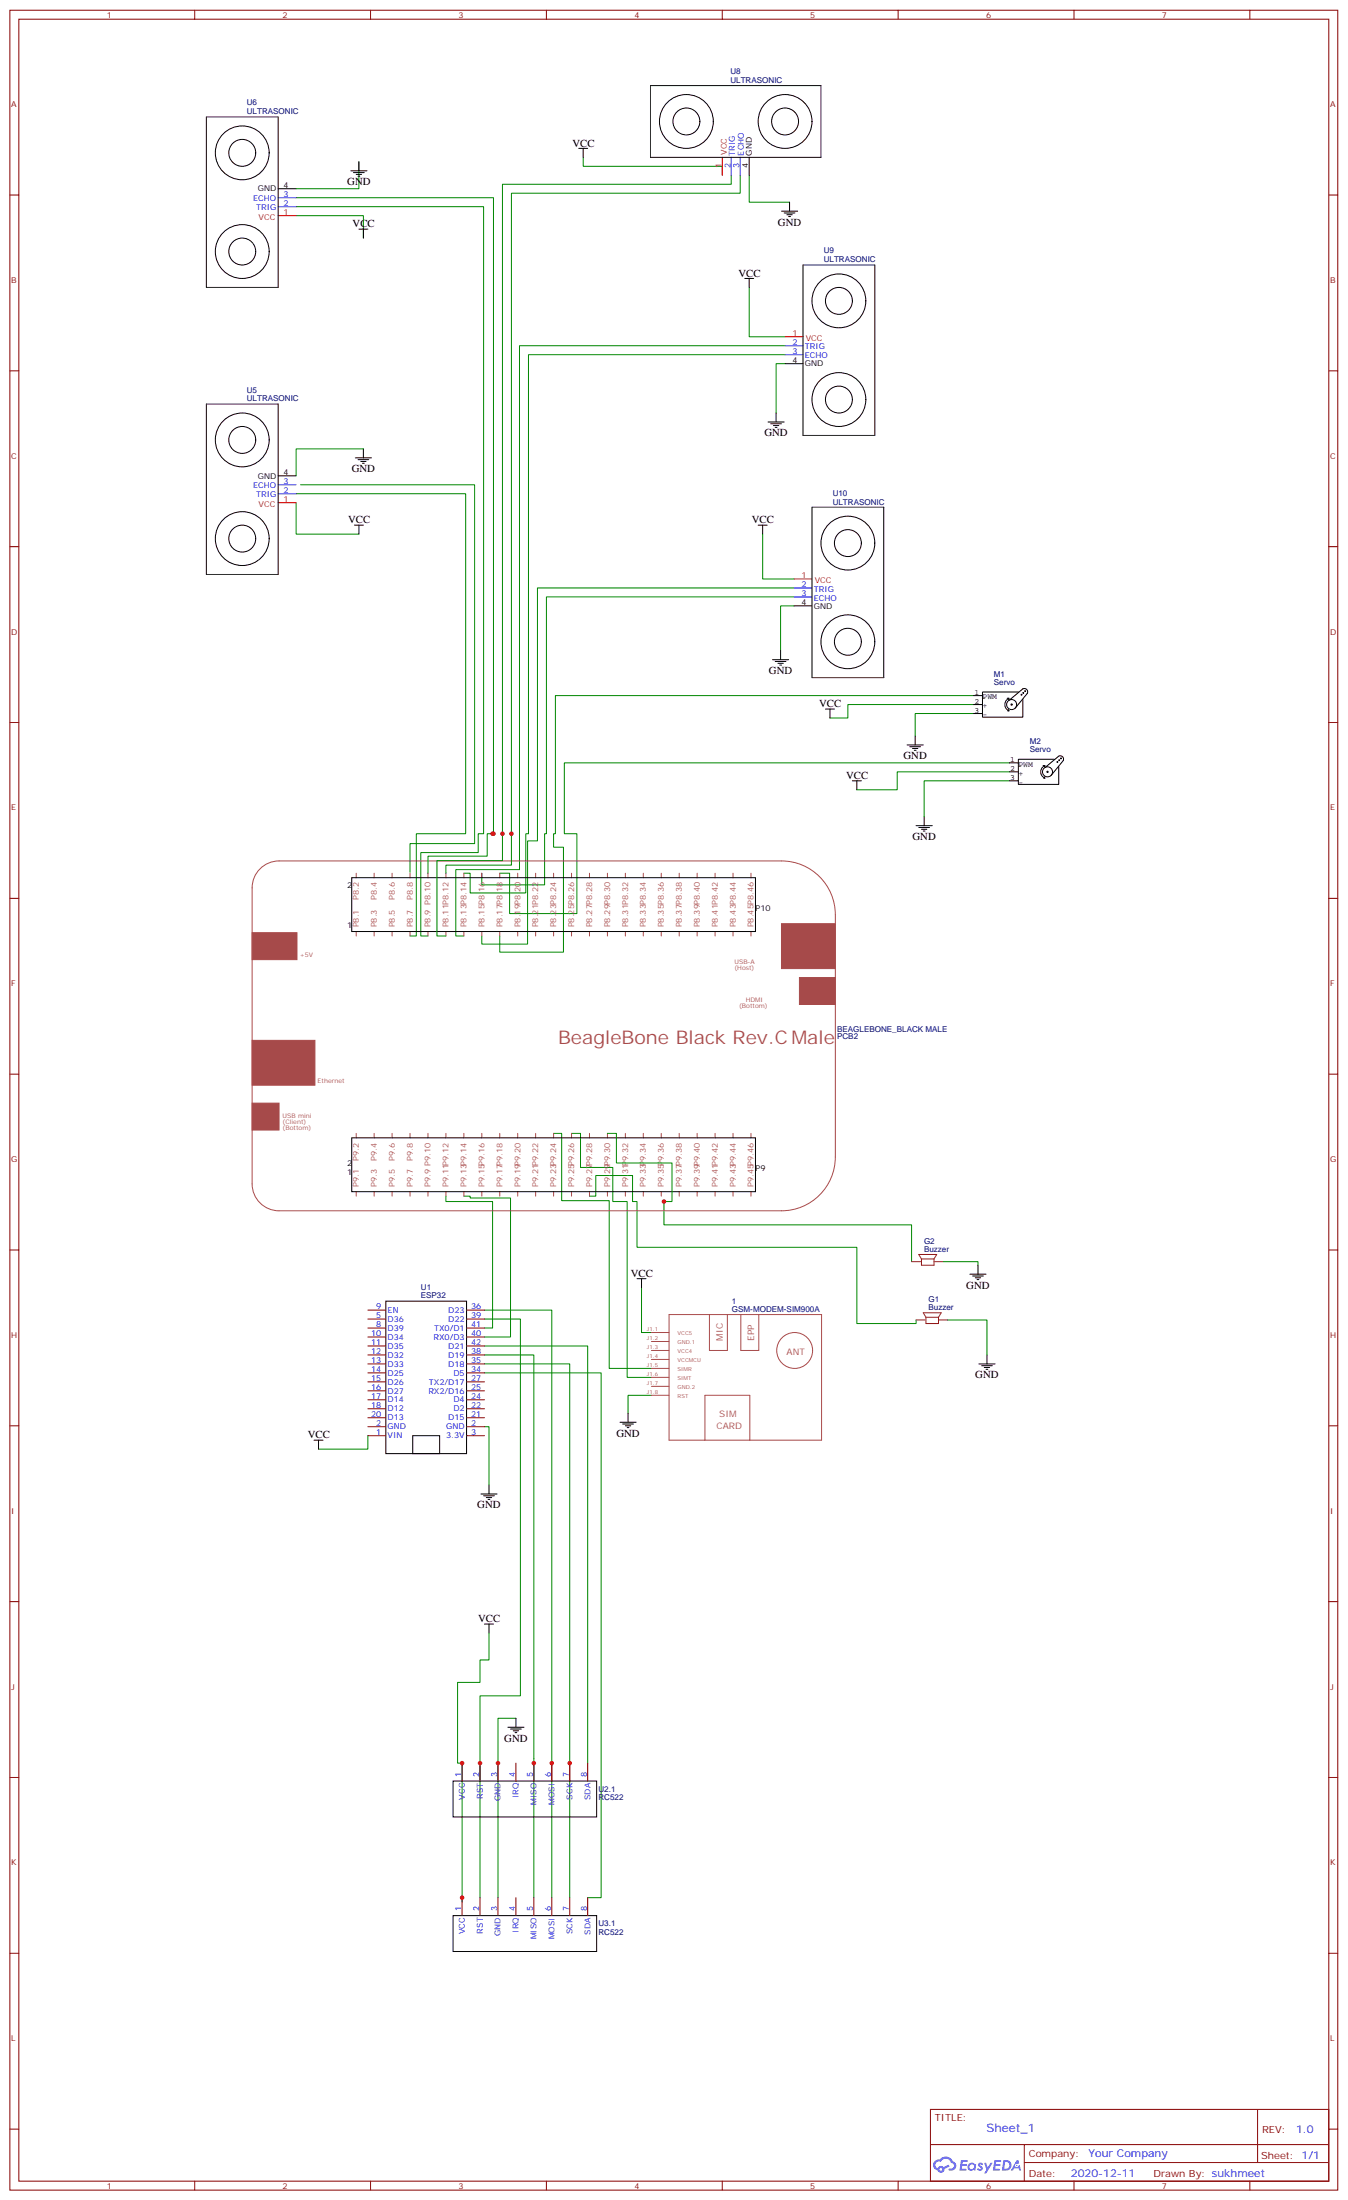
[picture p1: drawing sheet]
<svg xmlns="http://www.w3.org/2000/svg" width="530mm" height="865mm" viewBox="0 0 530 865" stroke-linecap="round" stroke-linejoin="round" font-family="sans-serif">
<g fill="none" stroke="#008700" stroke-width=".39">
<path d="M116.4 77.8h77.6v250.1h-.3M141.1 63.6v10.6h-24.7M229.3 61.9v3.5h54.7v3.5M287.5 68.9v3.6h-89.9v255.4h-.4M291 68.9v7.1h-89.9v251.9h-.4M294.6 68.9v10.6h15.8M116.4 84.8h26.5v8.8M116.4 81.3h73.7v246.6h-2.1v7.4h-22.5v32.8h2.8M294.6 113v19.4h14.1M308.7 139.5h-100.9v188.4h-1.1v23.3h-21.8v-7.8h-2.5M308.7 136h-104.4v206h-25.1v26.1h3.2M308.7 143h-3.5v19.4"/>
<path d="M142.9 176.5h-26.5v10.6M116.4 197.7v12.3h24.7M116.4 194.2h66.7v133.7h-19.4v40.2h-2.5M118.2 190.6h68.4v141.2h-25.4v11.2M299.9 210v17.7h12.3M312.2 238.3h-5.3v17.6M312.2 234.7h-97.4v93.2h-.7v20.1h-24.7v-4.6M312.2 231.2h-100.9v99.5h-3.9v40.6h-18v-3.2M382.8 277.1h-49.4v5.3h-7.1M382.8 273.5h-164.4v54.4h-.7v5.3h3.8v41.2h-25v-6.3M382.8 280.6h-23v8.8M396.9 307.1h-33.5v14.1"/>
<path d="M396.9 303.5h-44.1v7.1h-15.9M396.9 300h-175v27.9h4.9v31.4h-26.4v-15.9h-3.9M194 327.9h-2.4v8.8h-23.3v6.7M197.6 327.9v10.6h-25.8v29.6h3.5M201.1 327.9v12.3h-25.8v3.2M217.7 445.7h3.1v26.5h18.7v65.9h16.6M224.7 445.7h3.5v13.4h12.7v13.4h5.7v69.2h9.5M238.8 445.7h3.6v11.6h21.8v15.2h-3.1M175.3 470.4v2.1h18.4v49.8h-3.2M182.4 470.4h2.5v.7h15.8v54.7h-10.2M231.8 470.4h2.4v-8.1h14.5v10.2h1.8v18h86.4v30h23.3v-1.4M260.7 472.5h.4v9.2h97.3v14.4"/>
<path d="M370.8 496.1h13.7v1.5M190.5 515.2h26.5v231.1M190.5 518.7h14.1v148.2h-15.9v79.4M252.2 506.4v17.6h3.9M372.5 519.1h15.6v13.7M190.5 539.9h45.9v206.4h-5.3M190.5 529.3h40.6v164M190.5 532.8h19.4v213.5M190.5 536.4h33.5v209.9M256.1 548.7h-9.2v7.1M144.6 564.6v5.3h-19.4M190.5 561.1h1.8v22.9"/>
<path d="M192.3 642.2v10.6h-3.6v8.8h-8.8v31.7h1.8v54.7M202.8 675.7h-7v70.6"/>
</g>
<g fill="none" stroke="#000" stroke-width=".39">
<path d="M255.8 33.7h67M81.1 46v67M109.4 46v67M227.5 58.3h3.6M229.3 58.3v3.6M109.4 74.2h7M137.9 67.2h6.4M139 67.9h4.2M140.1 68.6h2.1M140.8 69.3h.7M141.1 63.6v3.6M255.8 61.9h67"/>
<path d="M294.6 61.9v7M310.4 79.5v3.5M141.1 90.1h3.5M142.9 90.1v3.5M307.3 83h6.3M308.3 83.7h4.3M309.4 84.5h2.1M310.1 85.2h.7M292.8 109.5h3.5M294.6 109.5v3.5M315.7 104.2v67M344 104.2v67"/>
<path d="M81.1 158.9v67M109.4 158.9v67M308.7 143h7M142.9 176.5v3.6M302 165.9h6.3M303 166.7h4.3M304.1 167.4h2.1M304.8 168.1h.7M305.2 162.4v3.5M109.4 187.1h7M139.7 180.1h6.3M140.8 180.8h4.2"/>
<path d="M141.8 181.5h2.1M142.5 182.2h.7M319.3 199.5v67M347.5 199.5v67M139.3 206.5h3.6M141.1 206.5v3.5M298.1 206.5h3.5M299.9 206.5v3.5M312.2 238.3h7.1M303.7 259.4h6.4M306.9 255.9v3.5M304.8 260.1h4.2"/>
<path d="M305.9 260.8h2.1M306.6 261.5h.7M324.6 278.8h3.5M326.3 278.8v3.6M382.8 273.5h3.5M382.8 277.1h3.5M396 274.6h.7M396.2 279.5h.5M396.5 279l.2 .5M396.7 274.6l-.2 .5M396.7 274.6a2.68 2.68 0 0 0-1.6 2.5 2.68 2.68 0 0 0 1.6 2.4M396.9 275.3l5.3-4.4a1.31 1.31 0 0 1 1.5 .2 1.31 1.31 0 0 1 .2 1.6l-4.7 5.8"/>
<path d="M398 277.1l-.2-.3-.3 .3 .4 .1M399.7 277.1a1.98 1.98 0 0 0-2.9-1.8 1.98 1.98 0 0 0-.1 3.4 1.98 1.98 0 0 0 3-1.5M400.4 272.1h-14.1v9.9h15.9v-7M401.8 273.2h-.3l.3 .1M402.5 272.5h-.3l.3 .1M403.2 271.8h-.3l.3 .1M356.7 292.9h6.3M357.7 293.7h4.2M358.8 294.4h2.1M359.5 295.1h.7M359.8 289.4v3.5M382.8 280.6h3.5"/>
<path d="M414.5 298.6h-14.1v9.9h15.9v-7.1M415.9 299.6h-.3l.3 .2M416.6 298.9h-.3l.3 .2M417.3 298.2h-.3l.3 .2M335.1 307.1h3.6M336.9 307.1v3.5M396.9 307.1h3.5M396.9 300h3.5M396.9 303.5h3.5M410.1 301.1h.7M410.3 306h.5M410.6 305.5l.2 .5"/>
<path d="M410.8 301.1l-.2 .5M410.8 301.1a2.68 2.68 0 0 0-1.6 2.4 2.68 2.68 0 0 0 1.6 2.5M411 301.8l5.3-4.4a1.31 1.31 0 0 1 1.5 .2 1.31 1.31 0 0 1 .2 1.5l-4.7 5.8M412.1 303.5l-.2-.2-.3 .2 .5 .2M413.8 303.5a1.98 1.98 0 0 0-2.9-1.7 1.98 1.98 0 0 0-.1 3.4 1.98 1.98 0 0 0 3-1.5M360.2 324.7h6.3M361.2 325.4h4.3M362.3 326.1h2.1M363 326.8h.7M363.4 321.2v3.5M138.3 345.2h158.7v21.1h-158.7zM138.3 447.5h158.7v21.1h-158.7z"/>
<path d="M384.5 497.6v3.5M151.7 511.7h31.7v59.9h-31.7zM250.5 502.8h3.5M252.2 502.8v3.6M381.4 501.1h6.3M382.4 501.8h4.2M383.5 502.5h2.1M384.2 503.2h.7M384.9 536.4h6.3M385.9 537.1h4.3M387 537.8h2.1M387.7 538.5h.7"/>
<path d="M388.1 532.8v3.6M243.8 559.3h6.3M244.8 560h4.3M246.9 555.8v3.5M123.5 566.3h3.5M125.2 566.3v3.6M162.3 564.6h10.6v7h-10.6zM245.9 560.7h2.1M246.6 561.4h.7M189.1 587.5h6.3M190.1 588.2h4.3M191.2 588.9h2.1"/>
<path d="M191.9 589.6h.7M192.3 584v3.5M190.5 638.7h3.5M192.3 638.7v3.5M199.7 679.2h6.3M200.7 679.9h4.3M202.8 675.7v3.5M201.8 680.6h2.1M202.5 681.4h.7M178.2 700.4h56.4v14.1h-56.4zM178.2 753.3h56.4v14.1h-56.4z"/>
<circle cx="269.9" cy="47.8" r="10.6"/>
<circle cx="269.9" cy="47.8" r="5.3"/>
<circle cx="308.7" cy="47.8" r="10.6"/>
<circle cx="308.7" cy="47.8" r="5.3"/>
<circle cx="95.2" cy="60.1" r="10.6"/>
<circle cx="95.2" cy="60.1" r="5.3"/>
<circle cx="95.2" cy="98.9" r="10.6"/>
<circle cx="95.2" cy="98.9" r="5.3"/>
<circle cx="329.8" cy="118.3" r="10.6"/>
<circle cx="329.8" cy="118.3" r="5.3"/>
<circle cx="329.8" cy="157.1" r="10.6"/>
<circle cx="329.8" cy="157.1" r="5.3"/>
<circle cx="95.2" cy="173" r="10.6"/>
<circle cx="95.2" cy="173" r="5.3"/>
<circle cx="95.2" cy="211.8" r="10.6"/>
<circle cx="95.2" cy="211.8" r="5.3"/>
<circle cx="333.4" cy="213.6" r="10.6"/>
<circle cx="333.4" cy="213.6" r="5.3"/>
<circle cx="333.4" cy="252.4" r="10.6"/>
<circle cx="333.4" cy="252.4" r="5.3"/>
</g>
<g fill="none" stroke="#870000" stroke-width=".39">
<path d="M3.9 4h522.1v857.3h-522.1zM7.4 7.5h515.1v850.2h-515.1zM76.6 4v3.5M145.7 4v3.5M214.8 4v3.5M284 4v3.5M353.1 4v3.5M422.3 4v3.5M491.4 4v3.5M3.9 76.7h3.5M522.5 76.7h3.5M3.9 145.8h3.5"/>
<path d="M522.5 145.8h3.5M3.9 215h3.5M522.5 215h3.5M3.9 284.1h3.5M522.5 284.1h3.5M3.9 353.3h3.5M522.5 353.3h3.5M3.9 422.4h3.5M522.5 422.4h3.5M3.9 491.6h3.5M522.5 491.6h3.5M144.6 518.7h7.1"/>
<path d="M144.6 515.2h7.1M183.4 518.7h7.1M183.4 515.2h7.1M144.6 539.9h7.1M144.6 536.4h7.1M144.6 532.8h7.1M144.6 529.3h7.1M144.6 525.8h7.1M144.6 522.3h7.1M183.4 539.9h7.1M183.4 536.4h7.1M183.4 532.8h7.1"/>
<path d="M183.4 529.3h7.1M183.4 525.8h7.1M183.4 522.3h7.1M144.6 557.5h7.1M144.6 554h7.1M144.6 550.5h7.1M144.6 546.9h7.1M144.6 543.4h7.1M183.4 557.5h7.1M183.4 554h7.1M183.4 550.5h7.1M183.4 546.9h7.1"/>
<path d="M183.4 543.4h7.1M3.9 560.7h3.5M144.6 564.6h7.1M144.6 561.1h7.1M183.4 564.6h7.1M183.4 561.1h7.1M522.5 560.7h3.5M3.9 629.8h3.5M522.5 629.8h3.5M3.9 699h3.5M181.7 693.3v7.1M188.7 693.3v7.1"/>
<path d="M195.8 693.3v7.1M202.8 693.3v7.1M209.9 693.3v7.1M217 693.3v7.1M224 693.3v7.1M231.1 693.3v7.1M522.5 699h3.5M181.7 746.3v7M188.7 746.3v7M195.8 746.3v7M202.8 746.3v7M209.9 746.3v7"/>
<path d="M217 746.3v7M224 746.3v7M231.1 746.3v7M3.9 768.1h3.5M522.5 768.1h3.5M3.9 837.3h3.5M365.8 829.5h156.7v28.2h-156.7zM494.5 829.5v20.9M522.5 837.3h3.5M76.6 857.7v3.6M145.7 857.7v3.6M214.8 857.7v3.6"/>
<path d="M284 857.7v3.6M353.1 857.7v3.6M365.9 843.4h156.4M402.7 850.4h119.6M402.7 843.4v14.1M422.3 857.7v3.6M491.4 857.7v3.6"/>
</g>
<path d="M284 61.9v7M109.4 84.8h7M308.7 132.4h7M109.4 197.7h7M312.2 227.7h7.1" fill="none" stroke="#f00" stroke-width=".39"/>
<path d="M109.4 77.8h7M287.5 61.9v7M291 61.9v7M109.4 81.3h7M308.7 136h7M308.7 139.5h7M109.4 194.2h7M109.4 190.6h7M312.2 231.2h7.1M312.2 234.7h7.1" fill="none" stroke="#00f" stroke-width=".39"/>
<path d="M255.8 33.7v28.2M322.8 33.7v28.2M81.1 46h28.3M81.1 113h28.3M315.7 104.2h28.3M81.1 158.9h28.3M315.7 171.2h28.3M319.3 199.5h28.2M81.1 225.9h28.3M319.3 266.5h28.2" fill="none" stroke="#333" stroke-width=".39"/>
<g fill="none" stroke="#a64a4a" stroke-width=".39">
<path d="M102.7 341.2a10.6 10.6 0 0 1 7-2.6h197.6a21.2 21.2 0 0 1 21.1 21.1v95.3a21.2 21.2 0 0 1-21.1 21.1h-197.6a10.6 10.6 0 0 1-10.6-10.5v-116.5a10.6 10.6 0 0 1 3.6-7.9zM140.1 343.4v1.8M147.1 343.4v1.8M154.2 343.4v1.8M161.2 343.4v1.8M168.3 343.4v1.8M175.3 343.4v1.8M182.4 343.4v1.8M189.4 343.4v1.8M196.5 343.4v1.8M203.6 343.4v1.8M210.6 343.4v1.8"/>
<path d="M217.7 343.4v1.8M224.7 343.4v1.8M231.8 343.4v1.8M238.8 343.4v1.8M245.9 343.4v1.8M252.9 343.4v1.8M260 343.4v1.8M267.1 343.4v1.8M274.1 343.4v1.8M281.2 343.4v1.8M288.2 343.4v1.8M295.3 343.4v1.8"/>
<path d="M140.1 366.3v1.8M147.1 366.3v1.8M154.2 366.3v1.8M161.2 366.3v1.8M168.3 366.3v1.8M175.3 366.3v1.8M182.4 366.3v1.8M189.4 366.3v1.8M196.5 366.3v1.8M203.6 366.3v1.8M210.6 366.3v1.8M217.7 366.3v1.8"/>
<path d="M224.7 366.3v1.8M231.8 366.3v1.8M238.8 366.3v1.8M245.9 366.3v1.8M252.9 366.3v1.8M260 366.3v1.8M267.1 366.3v1.8M274.1 366.3v1.8M281.2 366.3v1.8M288.2 366.3v1.8M295.3 366.3v1.8M140.1 445.7v1.8"/>
<path d="M147.1 445.7v1.8M154.2 445.7v1.8M161.2 445.7v1.8M168.3 445.7v1.8M175.3 445.7v1.8M182.4 445.7v1.8M189.4 445.7v1.8M196.5 445.7v1.8M203.6 445.7v1.8M210.6 445.7v1.8M217.7 445.7v1.8M224.7 445.7v1.8"/>
<path d="M231.8 445.7v1.8M238.8 445.7v1.8M245.9 445.7v1.8M252.9 445.7v1.8M260 445.7v1.8M267.1 445.7v1.8M274.1 445.7v1.8M281.2 445.7v1.8M288.2 445.7v1.8M295.3 445.7v1.8M140.1 468.6v1.8M147.1 468.6v1.8"/>
<path d="M154.2 468.6v1.8M161.2 468.6v1.8M168.3 468.6v1.8M175.3 468.6v1.8M182.4 468.6v1.8M189.4 468.6v1.8M196.5 468.6v1.8M203.6 468.6v1.8M210.6 468.6v1.8M217.7 468.6v1.8M224.7 468.6v1.8M231.8 468.6v1.8"/>
<path d="M238.8 468.6v1.8M245.9 468.6v1.8M252.9 468.6v1.8M260 468.6v1.8M267.1 468.6v1.8M274.1 468.6v1.8M281.2 468.6v1.8M288.2 468.6v1.8M295.3 468.6v1.8M263.1 517h59.9v49.3h-59.9zM278.9 517v14.1h7.1v-14.1M291.3 517v14.1h7v-14.1"/>
<path d="M256.1 524h7M256.1 527.5h7M256.1 531.1h7M256.1 534.6h7M256.1 538.1h7M256.1 541.7h7M256.1 545.2h7M256.1 548.7h7M277.2 566.3v-17.6h17.6v17.6"/>
<circle cx="312.4" cy="531.1" r="7.1"/>
</g>
<path d="M358.4 496.1h3.5M362.3 495.1h4.9M362.3 495.1l-1.1-1.8h7.1l-1.1 1.8M362.3 495.1v2.5h4.9v-2.5M367.2 496.1h3.6M360.2 519.1h3.5M364.1 518h4.9M364.1 518l-1.1-1.7h7.1l-1.1 1.7M364.1 518v2.5h4.9v-2.5M369 519.1h3.5" fill="none" stroke="#8c2424" stroke-width=".39"/>
<g fill="#a64a4a" stroke="#a64a4a" stroke-width=".39">
<path d="M99.1 409.1h24.7v17.7h-24.7z"/>
<path d="M307.3 363.3h21.1v17.6h-21.1z"/>
<path d="M314.3 384.4h14.1v10.6h-14.1z"/>
<path d="M99.1 433.8h10.6v10.6h-10.6z"/>
<path d="M99.1 366.8h17.7v10.6h-17.7z"/>
</g>
<g fill="#5487ff">
<path d="M384.8 850.7a1.22 1.22 0 0 1 1.7 .3l-.3 .5a.47 .47 0 0 0-.4-.4 .47 .47 0 0 0-.5 .2l.2 .3a1.14 1.14 0 0 1 .7 1.7 1.14 1.14 0 0 1-1.9 0l-.2-.2 .5-.5 .5 .3 .5-.1-.4-.5a.95 .95 0 0 1-.4-1.6z"/>
<path d="M377.8 849.5l2.7 .1-.1 .5-1.9 .1-.1 .8h1.6l.3 .4-.4 .4h-1.6l-.1 1.1h1.7v.7h-2.7z"/>
<path d="M391 849.5l2.7 .1-.2 .5-1.8 .1-.1 .8h1.5l.3 .4-.4 .4h-1.5l-.2 1.1h1.7v.6l-2.6 .1z"/>
<path d="M399.7 849.5h.7l.3 1.2-.6 .3a.69 .69 0 0 0-1 .3 .69 .69 0 0 0 .5 1 .69 .69 0 0 0 .8-.7l.5-.2 .6 2.2h-.8l-.2-.9h-1.7l-.5 .9h-.9z"/>
<path d="M386.9 850.5h.8l.6 1.9 1.1-1.9h.9l-2.5 4.2h-.9l.9-1.5z"/>
<path d="M394.5 849.5l-.6 4.1h1.4a2.11 2.11 0 0 0 2.4-2.1 2.11 2.11 0 0 0-2.5-2zM395.2 850.2a1.43 1.43 0 0 1 1.7 1.6 1.43 1.43 0 0 1-2.1 1.1z"/>
<path d="M380.8 851.1a1.54 1.54 0 0 0-.1 2.1 1.54 1.54 0 0 0 2.2 .2l.6 .2 .3-2.3-.6-.3a1.5 1.5 0 0 0-2.4 .1zM381.1 852.1a.95 .95 0 0 1 1.9 0 .95 .95 0 0 1-1.9 0z"/>
<path d="M367.5 849.8a2.18 2.18 0 0 0 1.1 3.7 1.44 1.44 0 0 0 1.6 1 1.44 1.44 0 0 0 1.2-1.5l2-1-.4-.8-2 1a1.47 1.47 0 0 0-2.4 .5 1.39 1.39 0 0 1-.7-2 1.39 1.39 0 0 1 2-.5 2.12 2.12 0 0 1 2.2-1.3 2.12 2.12 0 0 1 1.9 1.7 1.14 1.14 0 0 1 1.1 1.4 1.14 1.14 0 0 1-1.7 .8 .43 .43 0 0 0-.5 .3 .43 .43 0 0 0 .4 .5 1.98 1.98 0 0 0 2.5-1.2 1.98 1.98 0 0 0-1.2-2.5 3.1 3.1 0 0 0-5.2-.7l-.9 .1zM369.4 853.1a.55 .55 0 0 1 1.1 0 .55 .55 0 0 1-1.1 0z"/>
<circle cx="399.7" cy="851.6" r=".26"/>
</g>
<g fill="#c00">
<circle cx="195.8" cy="693.3" r=".88"/>
<circle cx="181.7" cy="746.3" r=".88"/>
<circle cx="224" cy="693.3" r=".88"/>
<circle cx="209.9" cy="693.3" r=".88"/>
<circle cx="188.7" cy="693.3" r=".88"/>
<circle cx="217" cy="693.3" r=".88"/>
<circle cx="181.7" cy="693.3" r=".88"/>
<circle cx="194" cy="327.9" r=".88"/>
<circle cx="193.7" cy="327.9" r=".88"/>
<circle cx="197.6" cy="327.9" r=".88"/>
<circle cx="201.1" cy="327.9" r=".88"/>
<circle cx="261.1" cy="472.5" r=".88"/>
</g>
<text font-size="7.4" fill="#a54b4b" x="219.4" y="410.6">BeagleBone Black Rev.C Male</text>
<text font-size="4.6" fill="#00f" x="387.9" y="838.5">Sheet_1</text>
<g font-size="4.2">
<text x="225.1" y="57.6">VCC</text>
<text x="136.5" y="72.8">GND</text>
<text x="138.6" y="89.4">VCC</text>
<text x="305.9" y="88.7">GND</text>
<text x="290.3" y="108.8">VCC</text>
<text x="300.6" y="171.6">GND</text>
<text x="138.3" y="185.7">GND</text>
<text x="136.9" y="205.8">VCC</text>
<text x="295.6" y="205.8">VCC</text>
<text x="302.3" y="265.1">GND</text>
<text x="322.1" y="278.1">VCC</text>
<text x="355.2" y="298.6">GND</text>
<text x="332.7" y="306.4">VCC</text>
<text x="358.8" y="330.3">GND</text>
<text x="248" y="502.1">VCC</text>
<text x="379.9" y="506.7">GND</text>
<text x="383.5" y="542">GND</text>
<text x="121" y="565.6">VCC</text>
<text x="242.4" y="564.9">GND</text>
<text x="187.7" y="593.2">GND</text>
<text x="188" y="638">VCC</text>
<text x="198.3" y="684.9">GND</text>
</g>
<g font-size="4.2" fill="#00f">
<text x="509.6" y="838.8">1.0</text>
<text x="428" y="848.3">Your Company</text>
<text x="421.1" y="856.1">2020-12-11</text>
</g>
<g font-size="3.9" fill="#800">
<text x="367.6" y="834.1">TITLE:</text>
<text x="496.2" y="838.8">REV:</text>
<text x="404.5" y="848.3">Company:</text>
<text x="495.9" y="848.9">Sheet: 1/1</text>
<text x="404.5" y="856">Date:</text>
<text x="453.5" y="856.1">Drawn By: sukhmeet</text>
</g>
<g font-size="3.5" fill="#a54b4b">
<text x="284.2" y="527.2" transform="rotate(-90 284.2 527.2)">MIC</text>
<text x="296.6" y="527.2" transform="rotate(-90 296.6 527.2)">EPP</text>
<text x="309.3" y="532.8">ANT</text>
<text x="282.8" y="557.2">SIM</text>
<text x="281.8" y="562.1">CARD</text>
</g>
<g font-size="3.2" fill="#800">
<text x="42" y="7">1</text>
<text x="111.1" y="7">2</text>
<text x="180.3" y="7">3</text>
<text x="249.4" y="7">4</text>
<text x="318.6" y="7">5</text>
<text x="387.7" y="7">6</text>
<text x="456.8" y="7">7</text>
<text x="4.4" y="42.1">A</text>
<text x="523" y="42.1">A</text>
<text x="4.4" y="111.3">B</text>
<text x="523" y="111.3">B</text>
<text x="4.4" y="180.4">C</text>
<text x="523" y="180.4">C</text>
<text x="4.4" y="249.6">D</text>
<text x="523" y="249.6">D</text>
<text x="4.4" y="318.7">E</text>
<text x="523" y="318.7">E</text>
<text x="4.4" y="387.8">F</text>
<text x="523" y="387.8">F</text>
<text x="4.4" y="457">G</text>
<text x="523" y="457">G</text>
<text x="4.4" y="526.1">H</text>
<text x="523" y="526.1">H</text>
<text x="4.4" y="595.3">I</text>
<text x="523" y="595.3">I</text>
<text x="4.4" y="664.4">J</text>
<text x="523" y="664.4">J</text>
<text x="4.4" y="733.6">K</text>
<text x="523" y="733.6">K</text>
<text x="4.4" y="802.7">L</text>
<text x="523" y="802.7">L</text>
<text x="42" y="860.7">1</text>
<text x="111.1" y="860.7">2</text>
<text x="180.3" y="860.7">3</text>
<text x="249.4" y="860.7">4</text>
<text x="318.6" y="860.7">5</text>
<text x="387.7" y="860.7">6</text>
<text x="456.8" y="860.7">7</text>
</g>
<g font-size="3.2" fill="#000080">
<text x="287.2" y="29.1">U8</text>
<text x="287.2" y="32.6">ULTRASONIC</text>
<text x="97" y="41.5">U6</text>
<text x="97" y="44.9">ULTRASONIC</text>
<text x="323.9" y="99.7">U9</text>
<text x="323.9" y="103.2">ULTRASONIC</text>
<text x="97" y="154.4">U5</text>
<text x="97" y="157.8">ULTRASONIC</text>
<text x="327.4" y="194.9">U10</text>
<text x="327.4" y="198.4">ULTRASONIC</text>
<text x="390.8" y="269.2">Servo</text>
<text x="390.8" y="266.1">M1</text>
<text x="404.9" y="292.6">M2</text>
<text x="404.9" y="295.6">Servo</text>
<text x="329.1" y="405.7">BEAGLEBONE_BLACK MALE</text>
<text x="329.1" y="408.7">PCB2</text>
<text x="363.3" y="489.1">G2</text>
<text x="363.3" y="492.3">Buzzer</text>
<text x="165.5" y="507.1">U1</text>
<text x="165.5" y="510.6">ESP32</text>
<text x="287.8" y="515.9">GSM-MODEM-SIM900A</text>
<text x="287.8" y="512.7">1</text>
<text x="365.1" y="515.2">Buzzer</text>
<text x="365.1" y="512">G1</text>
<text x="235.3" y="704.7">U2.1</text>
<text x="235.3" y="708">RC522</text>
<text x="235.3" y="760.9">RC522</text>
<text x="235.3" y="757.6">U3.1</text>
</g>
<g font-size="3.2" fill="#f00">
<text x="285.8" y="60.8" transform="rotate(-90 285.8 60.8)">VCC</text>
<text x="283.6" y="66" transform="rotate(-90 283.6 66)">1</text>
<text x="101.7" y="86.6">VCC</text>
<text x="111.5" y="84.5">1</text>
<text x="311.6" y="132.1">1</text>
<text x="316.8" y="134.2">VCC</text>
<text x="111.5" y="197.3">1</text>
<text x="101.7" y="199.5">VCC</text>
<text x="315.1" y="227.3">1</text>
<text x="320.3" y="229.4">VCC</text>
</g>
<g font-size="3.2" fill="#00f">
<text x="288.9" y="61.2" transform="rotate(-90 288.9 61.2)">TRIG</text>
<text x="292.5" y="61.2" transform="rotate(-90 292.5 61.2)">ECHO</text>
<text x="287.2" y="66" transform="rotate(-90 287.2 66)">2</text>
<text x="290.7" y="66" transform="rotate(-90 290.7 66)">3</text>
<text x="111.5" y="77.4">3</text>
<text x="99.6" y="79.2">ECHO</text>
<text x="100.7" y="82.7">TRIG</text>
<text x="111.5" y="80.9">2</text>
<text x="311.6" y="135.6">2</text>
<text x="316.4" y="137.4">TRIG</text>
<text x="311.6" y="139.1">3</text>
<text x="316.4" y="140.9">ECHO</text>
<text x="111.5" y="190.3">3</text>
<text x="99.6" y="192.1">ECHO</text>
<text x="100.7" y="195.6">TRIG</text>
<text x="111.5" y="193.8">2</text>
<text x="315.1" y="230.9">2</text>
<text x="320" y="232.6">TRIG</text>
<text x="315.1" y="234.4">3</text>
<text x="320" y="236.1">ECHO</text>
<text x="147.9" y="514.8">9</text>
<text x="185.2" y="514.8">36</text>
<text x="147.9" y="521.9">8</text>
<text x="147.9" y="518.4">5</text>
<text x="152.4" y="519.8">D36</text>
<text x="152.4" y="516.3">EN</text>
<text x="176.3" y="519.8">D22</text>
<text x="176.3" y="516.3">D23</text>
<text x="185.2" y="521.9">41</text>
<text x="185.2" y="518.4">39</text>
<text x="145.9" y="525.4">10</text>
<text x="152.4" y="526.8">D34</text>
<text x="152.4" y="523.3">D39</text>
<text x="170.4" y="526.8">RX0/D3</text>
<text x="170.7" y="523.3">TX0/D1</text>
<text x="185.2" y="525.4">40</text>
<text x="145.9" y="532.5">12</text>
<text x="145.9" y="529">11</text>
<text x="152.4" y="533.9">D32</text>
<text x="152.4" y="530.4">D35</text>
<text x="176.3" y="533.9">D19</text>
<text x="176.3" y="530.4">D21</text>
<text x="185.2" y="532.5">38</text>
<text x="185.2" y="529">42</text>
<text x="145.9" y="539.5">14</text>
<text x="145.9" y="536">13</text>
<text x="152.4" y="537.4">D33</text>
<text x="176.3" y="537.4">D18</text>
<text x="185.2" y="539.5">34</text>
<text x="185.2" y="536">35</text>
<text x="145.9" y="543.1">15</text>
<text x="152.4" y="544.5">D26</text>
<text x="152.4" y="540.9">D25</text>
<text x="168.7" y="544.5">TX2/D17</text>
<text x="178.3" y="540.9">D5</text>
<text x="185.2" y="543.1">27</text>
<text x="145.9" y="550.1">17</text>
<text x="145.9" y="546.6">16</text>
<text x="152.4" y="551.5">D14</text>
<text x="152.4" y="548">D27</text>
<text x="168.4" y="548">RX2/D16</text>
<text x="178.3" y="551.5">D4</text>
<text x="185.2" y="550.1">24</text>
<text x="185.2" y="546.6">25</text>
<text x="145.9" y="557.2">20</text>
<text x="145.9" y="553.6">18</text>
<text x="152.4" y="555.1">D12</text>
<text x="178.3" y="555.1">D2</text>
<text x="185.2" y="557.2">21</text>
<text x="185.2" y="553.6">22</text>
<text x="147.9" y="560.7">2</text>
<text x="152.4" y="562.1">GND</text>
<text x="152.4" y="558.6">D13</text>
<text x="175.5" y="562.1">GND</text>
<text x="176.3" y="558.6">D15</text>
<text x="185.2" y="560.7">2</text>
<text x="147.9" y="564.2">1</text>
<text x="152.4" y="565.6">VIN</text>
<text x="175.4" y="565.6">3.3V</text>
<text x="185.2" y="564.2">3</text>
<text x="181.3" y="698.6" transform="rotate(-90 181.3 698.6)">1</text>
<text x="188.4" y="698.6" transform="rotate(-90 188.4 698.6)">2</text>
<text x="195.4" y="698.6" transform="rotate(-90 195.4 698.6)">3</text>
<text x="202.5" y="698.6" transform="rotate(-90 202.5 698.6)">4</text>
<text x="209.5" y="698.6" transform="rotate(-90 209.5 698.6)">5</text>
<text x="216.6" y="698.6" transform="rotate(-90 216.6 698.6)">6</text>
<text x="223.7" y="698.6" transform="rotate(-90 223.7 698.6)">7</text>
<text x="230.7" y="698.6" transform="rotate(-90 230.7 698.6)">8</text>
<text x="182.7" y="707.7" transform="rotate(-90 182.7 707.7)">VCC</text>
<text x="189.8" y="707.4" transform="rotate(-90 189.8 707.4)">RST</text>
<text x="203.9" y="707.2" transform="rotate(-90 203.9 707.2)">IRQ</text>
<text x="225.1" y="707.7" transform="rotate(-90 225.1 707.7)">SCK</text>
<text x="232.1" y="707.9" transform="rotate(-90 232.1 707.9)">SDA</text>
<text x="196.8" y="708.4" transform="rotate(-90 196.8 708.4)">GND</text>
<text x="211" y="709.8" transform="rotate(-90 211 709.8)">MISO</text>
<text x="218" y="709.8" transform="rotate(-90 218 709.8)">MOSI</text>
<text x="181.3" y="751.6" transform="rotate(-90 181.3 751.6)">1</text>
<text x="188.4" y="751.6" transform="rotate(-90 188.4 751.6)">2</text>
<text x="195.4" y="751.6" transform="rotate(-90 195.4 751.6)">3</text>
<text x="202.5" y="751.6" transform="rotate(-90 202.5 751.6)">4</text>
<text x="209.5" y="751.6" transform="rotate(-90 209.5 751.6)">5</text>
<text x="216.6" y="751.6" transform="rotate(-90 216.6 751.6)">6</text>
<text x="223.7" y="751.6" transform="rotate(-90 223.7 751.6)">7</text>
<text x="230.7" y="751.6" transform="rotate(-90 230.7 751.6)">8</text>
<text x="182.7" y="760.6" transform="rotate(-90 182.7 760.6)">VCC</text>
<text x="189.8" y="760.4" transform="rotate(-90 189.8 760.4)">RST</text>
<text x="196.8" y="761.3" transform="rotate(-90 196.8 761.3)">GND</text>
<text x="203.9" y="760.1" transform="rotate(-90 203.9 760.1)">IRQ</text>
<text x="225.1" y="760.6" transform="rotate(-90 225.1 760.6)">SCK</text>
<text x="232.1" y="760.8" transform="rotate(-90 232.1 760.8)">SDA</text>
<text x="211" y="762.7" transform="rotate(-90 211 762.7)">MISO</text>
<text x="218" y="762.7" transform="rotate(-90 218 762.7)">MOSI</text>
</g>
<g font-size="3.2">
<text x="295.6" y="61.2" transform="rotate(-90 295.6 61.2)">GND</text>
<text x="294.2" y="66" transform="rotate(-90 294.2 66)">4</text>
<text x="101.4" y="75.3">GND</text>
<text x="111.5" y="73.9">4</text>
<text x="311.6" y="142.7">4</text>
<text x="316.4" y="144.1">GND</text>
<text x="101.4" y="188.2">GND</text>
<text x="111.5" y="186.8">4</text>
<text x="315.1" y="237.9">4</text>
<text x="320" y="239.3">GND</text>
<text x="383.1" y="273.2">1</text>
<text x="386.3" y="275">PWM</text>
<text x="383.1" y="276.7">2</text>
<text x="383.1" y="280.2">3</text>
<text x="386.3" y="278.6">+</text>
<text x="386.3" y="282.1">-</text>
<text x="397.2" y="299.6">1</text>
<text x="397.2" y="303.2">2</text>
<text x="400.4" y="301.5">PWM</text>
<text x="400.4" y="305">+</text>
<text x="397.2" y="306.7">3</text>
<text x="400.4" y="308.6">-</text>
<text x="136.5" y="349.2">2</text>
<text x="297" y="358.2">P10</text>
<text x="136.5" y="365.1">1</text>
<text x="136.5" y="458.6">2</text>
<text x="297" y="460.5">P9</text>
<text x="136.5" y="462.1">1</text>
</g>
<g font-size="3.2" fill="#a54b4b">
<text x="141.1" y="353.9" transform="rotate(-90 141.1 353.9)">P8.2</text>
<text x="148.1" y="353.9" transform="rotate(-90 148.1 353.9)">P8.4</text>
<text x="155.2" y="353.9" transform="rotate(-90 155.2 353.9)">P8.6</text>
<text x="162.3" y="353.9" transform="rotate(-90 162.3 353.9)">P8.8</text>
<text x="141.1" y="364.7" transform="rotate(-90 141.1 364.7)">P8.1</text>
<text x="148.1" y="364.7" transform="rotate(-90 148.1 364.7)">P8.3</text>
<text x="155.2" y="364.7" transform="rotate(-90 155.2 364.7)">P8.5</text>
<text x="162.3" y="364.7" transform="rotate(-90 162.3 364.7)">P8.7</text>
<text x="169.3" y="364.7" transform="rotate(-90 169.3 364.7)">P8.9 P8.10</text>
<text x="176.4" y="364.7" transform="rotate(-90 176.4 364.7)">P8.11P8.12</text>
<text x="183.4" y="364.7" transform="rotate(-90 183.4 364.7)">P8.13P8.14</text>
<text x="190.5" y="364.7" transform="rotate(-90 190.5 364.7)">P8.15P8.16</text>
<text x="197.5" y="364.7" transform="rotate(-90 197.5 364.7)">P8.17P8.18</text>
<text x="204.6" y="364.7" transform="rotate(-90 204.6 364.7)">P8.19P8.20</text>
<text x="211.6" y="364.7" transform="rotate(-90 211.6 364.7)">P8.21P8.22</text>
<text x="218.7" y="364.7" transform="rotate(-90 218.7 364.7)">P8.23P8.24</text>
<text x="225.8" y="364.7" transform="rotate(-90 225.8 364.7)">P8.25P8.26</text>
<text x="232.8" y="364.7" transform="rotate(-90 232.8 364.7)">P8.27P8.28</text>
<text x="239.9" y="364.7" transform="rotate(-90 239.9 364.7)">P8.29P8.30</text>
<text x="246.9" y="364.7" transform="rotate(-90 246.9 364.7)">P8.31P8.32</text>
<text x="254" y="364.7" transform="rotate(-90 254 364.7)">P8.33P8.34</text>
<text x="261" y="364.7" transform="rotate(-90 261 364.7)">P8.35P8.36</text>
<text x="268.1" y="364.7" transform="rotate(-90 268.1 364.7)">P8.37P8.38</text>
<text x="275.1" y="364.7" transform="rotate(-90 275.1 364.7)">P8.39P8.40</text>
<text x="282.2" y="364.7" transform="rotate(-90 282.2 364.7)">P8.41P8.42</text>
<text x="289.3" y="364.7" transform="rotate(-90 289.3 364.7)">P8.43P8.44</text>
<text x="296.3" y="364.7" transform="rotate(-90 296.3 364.7)">P8.45P8.46</text>
<text x="141.1" y="456.4" transform="rotate(-90 141.1 456.4)">P9.2</text>
<text x="148.1" y="456.4" transform="rotate(-90 148.1 456.4)">P9.4</text>
<text x="155.2" y="456.4" transform="rotate(-90 155.2 456.4)">P9.6</text>
<text x="162.3" y="456.4" transform="rotate(-90 162.3 456.4)">P9.8</text>
<text x="141.1" y="466.8" transform="rotate(-90 141.1 466.8)">P9.1</text>
<text x="148.1" y="466.8" transform="rotate(-90 148.1 466.8)">P9.3</text>
<text x="155.2" y="466.8" transform="rotate(-90 155.2 466.8)">P9.5</text>
<text x="162.3" y="466.8" transform="rotate(-90 162.3 466.8)">P9.7</text>
<text x="169.3" y="466.8" transform="rotate(-90 169.3 466.8)">P9.9 P9.10</text>
<text x="176.4" y="466.8" transform="rotate(-90 176.4 466.8)">P9.11P9.12</text>
<text x="183.4" y="466.8" transform="rotate(-90 183.4 466.8)">P9.13P9.14</text>
<text x="190.5" y="466.8" transform="rotate(-90 190.5 466.8)">P9.15P9.16</text>
<text x="197.5" y="466.8" transform="rotate(-90 197.5 466.8)">P9.17P9.18</text>
<text x="204.6" y="466.8" transform="rotate(-90 204.6 466.8)">P9.19P9.20</text>
<text x="211.6" y="466.8" transform="rotate(-90 211.6 466.8)">P9.21P9.22</text>
<text x="218.7" y="466.8" transform="rotate(-90 218.7 466.8)">P9.23P9.24</text>
<text x="225.8" y="466.8" transform="rotate(-90 225.8 466.8)">P9.25P9.26</text>
<text x="232.8" y="466.8" transform="rotate(-90 232.8 466.8)">P9.27P9.28</text>
<text x="239.9" y="466.8" transform="rotate(-90 239.9 466.8)">P9.29P9.30</text>
<text x="246.9" y="466.8" transform="rotate(-90 246.9 466.8)">P9.31P9.32</text>
<text x="254" y="466.8" transform="rotate(-90 254 466.8)">P9.33P9.34</text>
<text x="261" y="466.8" transform="rotate(-90 261 466.8)">P9.35P9.36</text>
<text x="268.1" y="466.8" transform="rotate(-90 268.1 466.8)">P9.37P9.38</text>
<text x="275.1" y="466.8" transform="rotate(-90 275.1 466.8)">P9.39P9.40</text>
<text x="282.2" y="466.8" transform="rotate(-90 282.2 466.8)">P9.41P9.42</text>
<text x="289.3" y="466.8" transform="rotate(-90 289.3 466.8)">P9.43P9.44</text>
<text x="296.3" y="466.8" transform="rotate(-90 296.3 466.8)">P9.45P9.46</text>
</g>
<g font-size="2.5" fill="#a54b4b">
<text x="117.8" y="376.5">+5V</text>
<text x="288.8" y="379.1">USB-A</text>
<text x="288.8" y="381.5">(Host)</text>
<text x="293.2" y="393.9">HDMI</text>
<text x="290.6" y="396.3">(Bottom)</text>
<text x="124.9" y="425.8">Ethernet</text>
<text x="111.1" y="439.5">USB mini</text>
<text x="111.1" y="442">(Client)</text>
<text x="111.1" y="444.5">(Bottom)</text>
</g>
<g font-size="2.1" fill="#a54b4b">
<text x="254.4" y="523.3">J1.1</text>
<text x="254.4" y="526.8">J1.2</text>
<text x="266.4" y="525.1">VCC5</text>
<text x="254.4" y="530.4">J1.3</text>
<text x="254.4" y="533.9">J1.4</text>
<text x="266.4" y="528.6">GND.1</text>
<text x="266.4" y="532.1">VCC4</text>
<text x="254.4" y="537.4">J1.5</text>
<text x="266.4" y="535.6">VCCMCU</text>
<text x="266.4" y="539.2">SIMR</text>
<text x="254.4" y="541">J1.6</text>
<text x="254.4" y="544.5">J1.7</text>
<text x="266.4" y="542.7">SIMT</text>
<text x="254.4" y="548">J1.8</text>
<text x="266.4" y="546.2">GND.2</text>
<text x="266.4" y="549.8">RST</text>
</g>
</svg>
